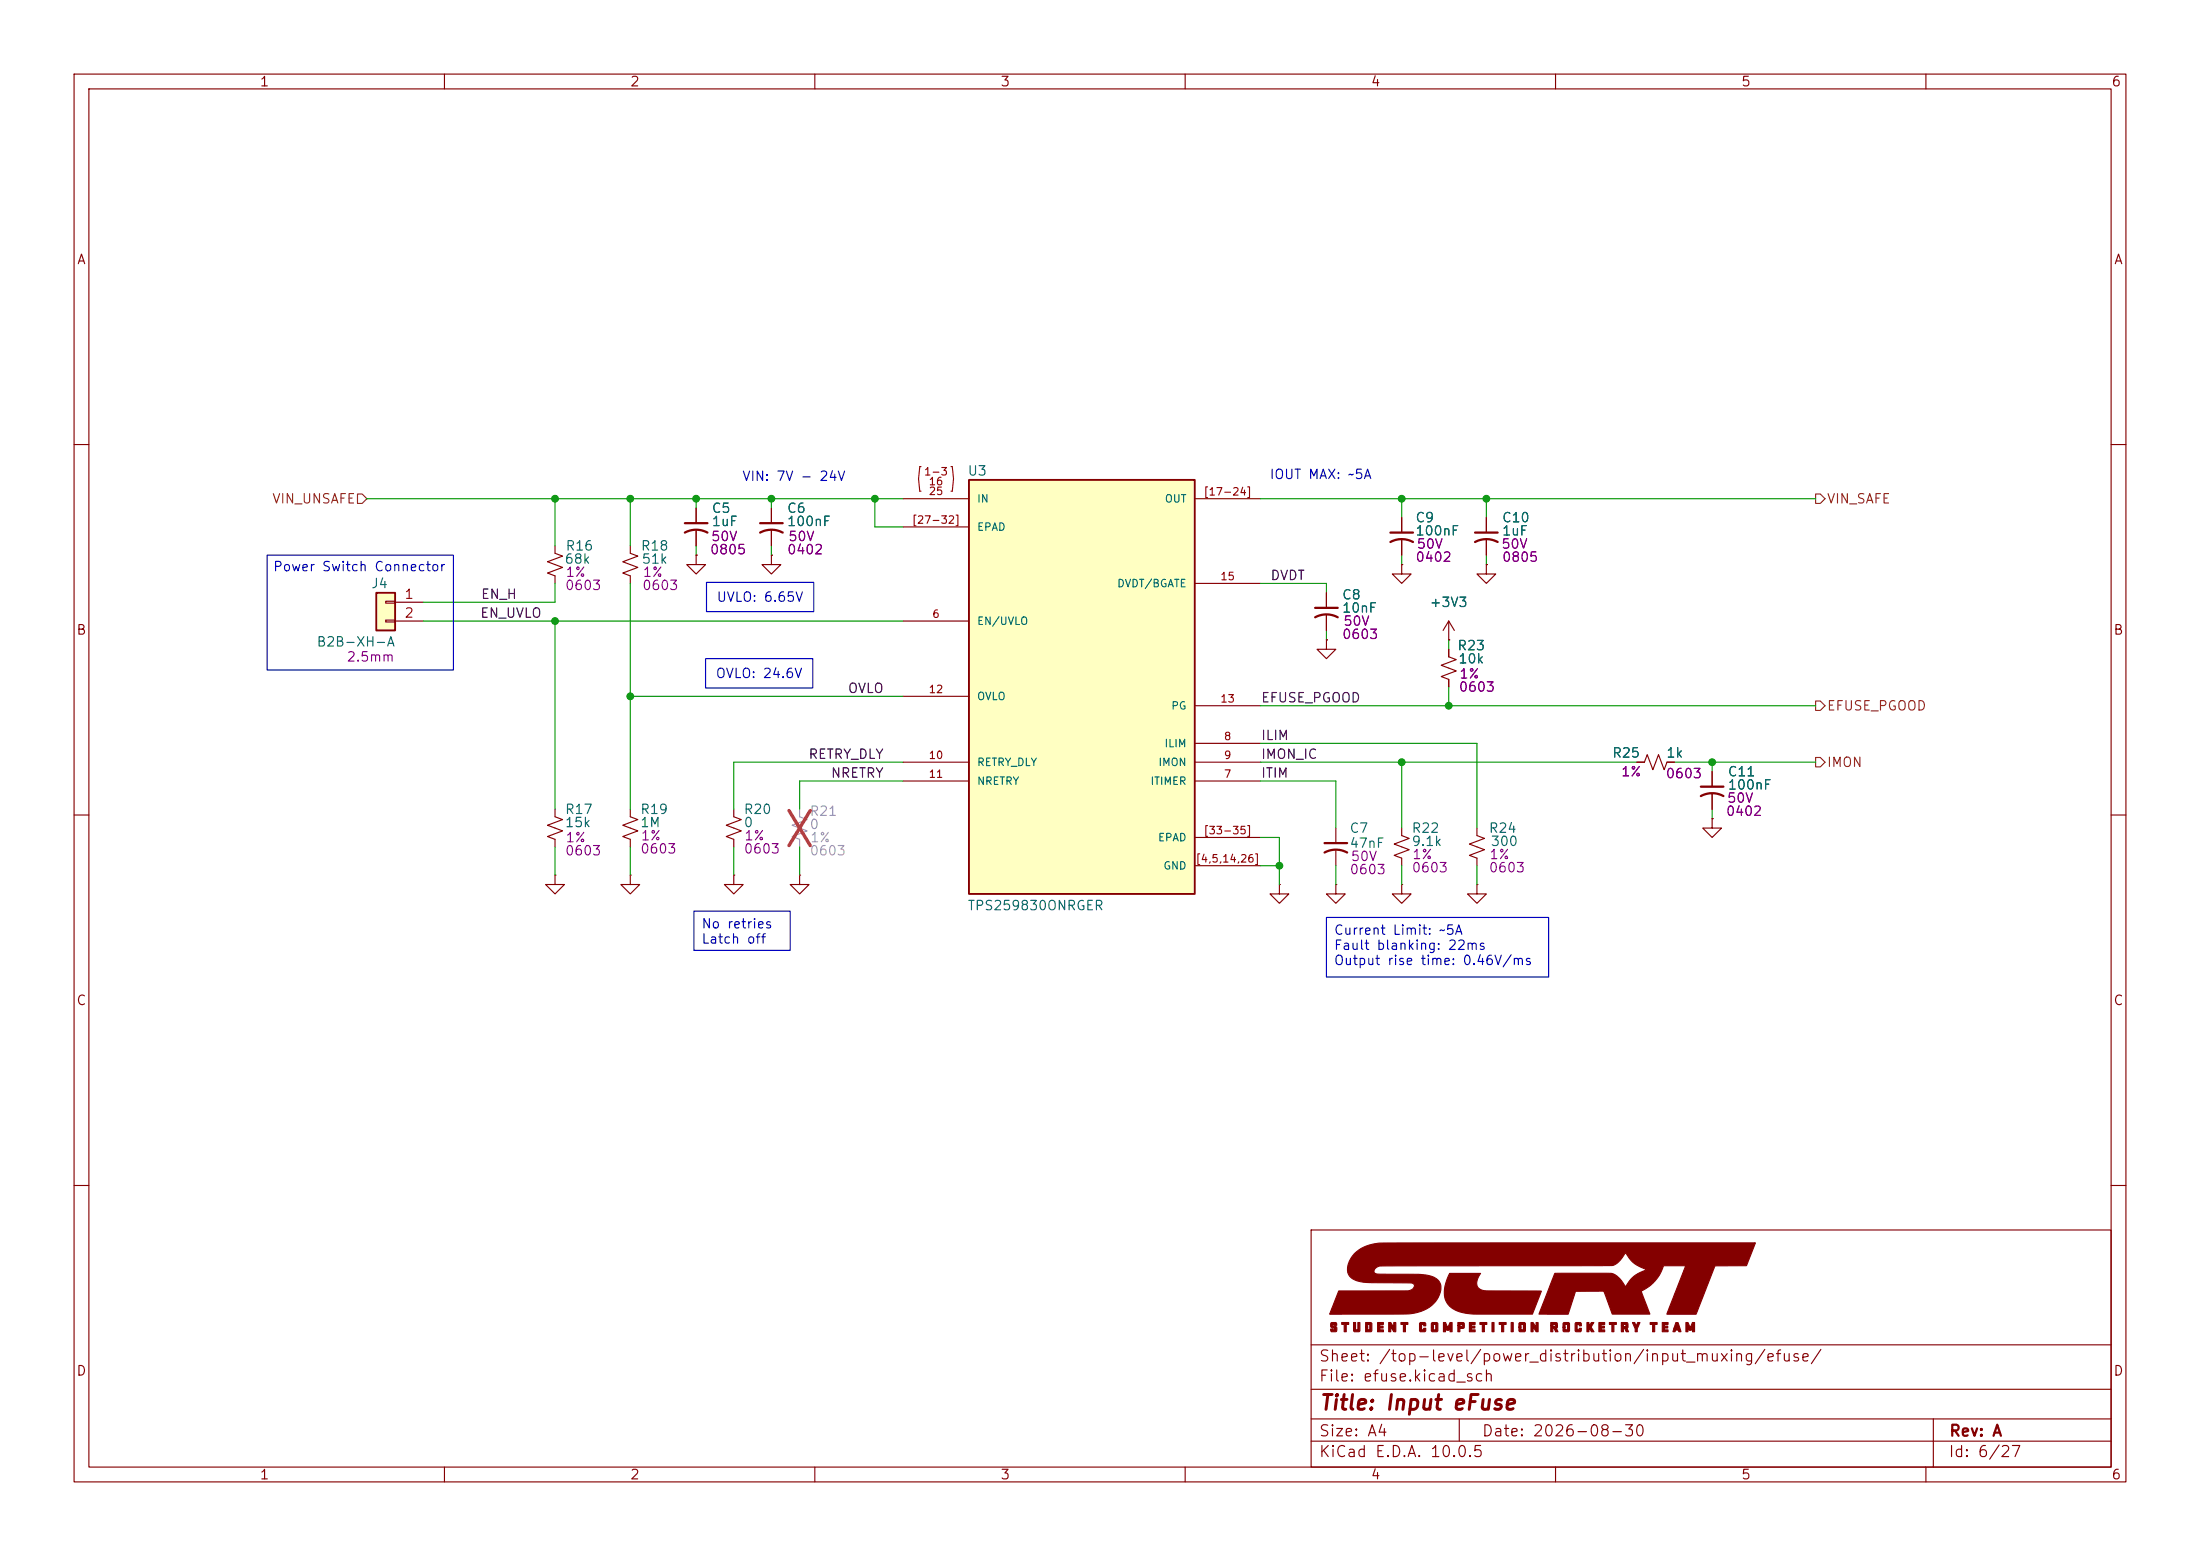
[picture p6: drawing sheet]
<svg xmlns="http://www.w3.org/2000/svg" width="297mm" height="210mm" viewBox="0 0 297 210" stroke-linecap="round" stroke-linejoin="round" font-family="sans-serif">
<g fill="none" stroke="#840000" stroke-width=".15">
<path d="M10 10h277v190h-277zM12 12h273v186h-273zM60 10v2M110 10v2M160 10v2M210 10v2M260 10v2M10 60h2M74.9 73.7v1l1 .4-2 .7 2 .8-2 .7 1 .4v1M85.1 73.7v1l1 .4-2 .7 2 .8-2 .7 1 .4v1M94 68.6v2M94 71.6v2.1"/>
<path d="M104.1 68.6v2M104.1 71.6v2.1M200.7 76.2v1.3h1.2l-1.2 1.2-1.3-1.2h1.3M200.7 76.2h.1M200.7 69.9v2M200.7 72.9v2M285 60h2M179.1 86.4v1.2h1.2l-1.2 1.3-1.3-1.3h1.3M179.1 86.4h.1M179.1 80v2M179.1 83.1v2M10 110h2"/>
<path d="M74.9 118.1v1.3h1.3l-1.3 1.3-1.2-1.3h1.2M74.9 118.1h.1M74.9 109.2v1l1 .4-2 .8 2 .7-2 .8 1 .4v1M85.1 109.2v1l1 .4-2 .8 2 .7-2 .8 1 .4v1M85.1 118.1v1.3h1.3l-1.3 1.3-1.3-1.3h1.3M85.1 118.1h.1M99.1 109.2v1l1 .4-2.1 .8 2.1 .7-2.1 .8 1.1 .4v1M172.7 119.4v1.3h1.3l-1.3 1.2-1.3-1.2h1.3M172.7 119.4h.1M180.3 111.8v2M180.3 114.8v2M189.2 111.8v1l1 .4-2 .7 2 .8-2 .7 1 .4v1"/>
<path d="M189.2 119.4v1.3h1.3l-1.3 1.2-1.2-1.2h1.2M189.2 119.4h.1M221 102.9h1l.4-1 .7 2 .8-2 .8 2 .3-1h1.1M285 110h2M10 160h2M177 166h108v32h-108zM285 160h2M60 198v2M110 198v2M160 198v2M177 194.5h108M177 191.5h108"/>
<path d="M177 187.5h108M177 181.5h108M197 191.5v3M210 198v2M260 198v2M261 191.5v6.5"/>
</g>
<g fill="#840000" stroke="#840000" stroke-width=".15">
<path d="M179.7 178.5h.6l.1 .1 .1 .3-.6-.1v.1l.1 .1a.41 .41 0 0 1 .5 .2 .41 .41 0 0 1-.2 .5h-.5l-.2-.1v-.2l.6 .1v-.2h-.1a.42 .42 0 0 1-.5-.3 .42 .42 0 0 1 .1-.5z"/>
<path d="M181.1 178.5h1v.3h-.4v.9h-.2v-.9h-.4z"/>
<path d="M182.7 178.5h.3v1h.3v-1h.3v1.1l-.1 .1h-.7l-.1-.1z"/>
<path d="M184.4 178.5h.7l.1 .1v1l-.1 .1h-.7v-.6h.2v.4h.3v-.7h-.3v.3h-.2z"/>
<path d="M186 178.5h.8v.3h-.5v.2h.4v.2h-.4v.3h.5v.2h-.8z"/>
<path d="M187.5 178.5h.3l.4 .7v-.7h.2v1.2h-.2l-.4-.6-.1 .6h-.2z"/>
<path d="M189.1 178.5h1v.3h-.4v.9h-.2v-.9h-.4z"/>
<path d="M191.8 178.5h.6l.1 .1v.3h-.3v-.1h-.3v.7h.3v-.2h.3v.3l-.1 .1h-.6l-.2-.1v-1z"/>
<path d="M193.3 178.5h.7l.1 .1v1l-.1 .1h-.7l-.1-.1v-.5h.3v.4h.3v-.7h-.3v.3h-.3v-.5z"/>
<path d="M194.9 178.5h.3l.3 .7 .3-.7h.2v1.2h-.2v-.6l-.2 .4h-.3l-.2-.4v.6h-.2z"/>
<path d="M196.8 178.5h.4a.37 .37 0 0 1 .4 .1 .37 .37 0 0 1 .1 .4l-.1 .3h-.5v.4h-.3v-.8h.3v.1h.3v-.2h-.3v.1h-.3z"/>
<path d="M198.4 178.5h.7v.3h-.5v.2h.5v.2h-.5v.3h.5v.2h-.7z"/>
<path d="M199.8 178.5h.9v.3h-.3v.9h-.3v-.9h-.3z"/>
<path d="M201.4 178.5h.3v1.2h-.3z"/>
<path d="M202.4 178.5h.9v.3h-.3v.9h-.3v-.9h-.3z"/>
<path d="M204 178.5h.3v1.2h-.3z"/>
<path d="M205.2 178.5h.6l.1 .1v1l-.1 .1h-.6l-.1-.1v-.5h.2v.4h.4v-.7h-.4v.3h-.2v-.5z"/>
<path d="M206.7 178.5h.3l.4 .7v-.7h.2v1.2h-.2l-.4-.6v.6h-.3z"/>
<path d="M209.4 178.5h.3a.34 .34 0 0 1 .4 0 .34 .34 0 0 1 .2 .4v.3l-.2 .1 .2 .4h-.3l-.2-.4h-.2v.4h-.2v-.8h.2v.1h.4v-.2h-.4v.1h-.2z"/>
<path d="M211.1 178.5h.7l.1 .1v1l-.1 .1h-.7l-.1-.1v-.5h.3v.4h.3v-.7h-.3v.3h-.3v-.5z"/>
<path d="M212.8 178.5h.6l.1 .1v.3h-.3v-.1h-.3v.7h.3v-.2h.3v.3l-.1 .1h-.6l-.2-.1v-1z"/>
<path d="M214.2 178.5h.3v.5l.3-.5h.4l-.4 .6 .4 .6h-.3l-.4-.5v.5h-.3z"/>
<path d="M215.9 178.5h.7v.3h-.5v.2h.5v.2h-.5v.3h.5v.2h-.7z"/>
<path d="M217.3 178.5h.9v.3h-.3v.9h-.3v-.9h-.3z"/>
<path d="M218.9 178.5h.4a.34 .34 0 0 1 .4 0 .34 .34 0 0 1 .1 .4v.3l-.2 .1 .3 .4h-.4l-.2-.4h-.1v.4h-.3v-.8h.3v.1h.3v-.2h-.3v.1h-.3z"/>
<path d="M220.4 178.5h.3l.2 .5 .2-.5h.3l-.4 .8v.4h-.2v-.4z"/>
<path d="M222.8 178.5h.9v.3h-.3v.9h-.3v-.9h-.3z"/>
<path d="M224.4 178.5h.8v.3h-.5v.2h.4v.2h-.4v.3h.5v.2h-.8z"/>
<path d="M226.2 178.5h.3l.4 1.2a.25 .25 0 0 1-.3-.2h-.4a.22 .22 0 0 1-.1 .2 .22 .22 0 0 1-.2 0l.1-.5h.5l-.1-.3-.1 .3h-.3z"/>
<path d="M227.6 178.5h.3l.3 .7 .3-.7h.3v1.2h-.3v-.6l-.2 .4h-.2l-.2-.4v.6h-.3z"/>
<path d="M182.8 169.2a6.3 6.3 0 0 1 4.6-1.4l49.6-.1-1.2 3.1h-4.3l-2.5 6.6h-4l2.6-6.6h-3a5.6 5.6 0 0 1-3 3.5l1.1 3.1h-5l-1.1-2.9a.24 .24 0 0 0-.1-.2 .24 .24 0 0 0-.3 0h-3.5l-1 3.1h-3.9l2.1-5.5h7.6a3.5 3.5 0 0 1 2 1.8 4.6 4.6 0 0 1 2.7-2.3 4.5 4.5 0 0 1-2.7-2.3h-.1a2.78 2.78 0 0 1-1.7 1.7l-31.3 .1a.88 .88 0 0 0-.9 .8 .93 .93 0 0 0 1 .3h3.2a10.5 10.5 0 0 1 3.9 .4 1.67 1.67 0 0 1 .7 2.4 4.7 4.7 0 0 1-4 2.5l-10.8 .1 1.2-3.2h9.4a.69 .69 0 0 0 .8-.9 2.61 2.61 0 0 0-1.6-.2h-4.4a4.5 4.5 0 0 1-2.6-.8 2.26 2.26 0 0 1 .3-2.8z"/>
<path d="M195.7 171.9h4.2a1.52 1.52 0 0 0-.2 2l.3 .2a28.8 28.8 0 0 0 5.2 .1l2.9 .1-1.2 3.1h-5.8a11.3 11.3 0 0 1-4.6-.6 2.92 2.92 0 0 1-1.2-3.9z"/>
</g>
<path d="M92.5 71.9a3.2 3.2 0 0 1 3 0M92.5 70.6h3M102.6 71.9a3.2 3.2 0 0 1 3.1 0M102.6 70.6h3.1M199.1 73.2a3.2 3.2 0 0 1 3.1 0M199.1 71.9h3.1M177.5 83.3a3.2 3.2 0 0 1 3.1 0M177.5 82h3.1M178.8 115.1a3.2 3.2 0 0 1 3.1 0M178.8 113.8h3.1" fill="none" stroke="#840000" stroke-width=".3"/>
<path d="M107.9 109.2v1l1.1 .4-2.1 .8 2.1 .7-2.1 .8 1 .4v1" fill="none" stroke="#a1a1a1" stroke-width=".15"/>
<path d="M106.5 109.4l2.9 4.7M109.4 109.4l-2.9 4.7" fill="none" stroke="#e12e31" stroke-width=".46"/>
<path d="M130.8 64.8h30.5v55.9h-30.5z" fill="#ffffc2"/>
<path d="M130.8 64.8h30.5v55.9h-30.5z" fill="none" stroke="#840000" stroke-width=".25"/>
<g fill="none" stroke="#840000" stroke-width=".15">
<path d="M121.9 67.3h8.9M121.9 71.1h8.9M161.3 78.7h8.9M161.3 67.3h8.9M121.9 83.8h8.9M121.9 94h8.9M161.3 95.3h8.9M121.9 105.4h8.9M121.9 102.9h8.9M161.3 105.4h8.9M161.3 100.3h8.9M161.3 102.9h8.9"/>
<path d="M161.3 116.8h8.9M161.3 113h8.9"/>
</g>
<path d="M124.3 63h-.1l-.2 1.6 .2 1.7h.1M128.4 63h.2l.1 1.6-.1 1.7h-.2" fill="none" stroke="#a90000" stroke-width=".15"/>
<path d="M50.8 80h2.5v5.1h-2.5z" fill="#ffffc2"/>
<path d="M50.8 80h2.5v5.1h-2.5z" fill="none" stroke="#840000" stroke-width=".25"/>
<g fill="none" stroke="#840000" stroke-width=".15">
<path d="M94 74.9v1.3h1.2l-1.2 1.3-1.3-1.3h1.3M94 74.9h.1M94 68.6v2M94 71.6v2.1M104.1 74.9v1.3h1.3l-1.3 1.3-1.2-1.3h1.2M104.1 74.9h.1M104.1 68.6v2M104.1 71.6v2.1M189.2 76.2v1.3h1.3l-1.3 1.2-1.2-1.2h1.2M189.2 76.2h.1M189.2 69.9v2M189.2 72.9v2"/>
<path d="M200.7 76.2h.1M200.7 69.9v2M200.7 72.9v2M52.1 81.2h1.2v.2h-1.2zM52.1 83.7h1.2v.2h-1.2zM53.3 81.3h3.8M53.3 83.8h3.8M179.1 86.4h.1M179.1 80v2M179.1 83.1v2M195.6 86.4h.1M195.6 87.6v1l1 .4-2 .8 2 .8-2 .7 1 .4v1"/>
<path d="M195.6 83.8l-.8 1.3M195.6 83.8l.7 1.3M195.6 83.8v2.6M99.1 118.1v1.3h1.2l-1.2 1.3-1.3-1.3h1.3M99.1 118.1h.1M107.9 118.1v1.3h1.3l-1.3 1.3-1.2-1.3h1.2M107.9 118.1h.1M180.3 119.4v1.3h1.3l-1.3 1.2-1.2-1.2h1.2M180.3 119.4h.1M199.4 119.4v1.3h1.3l-1.3 1.2-1.3-1.2h1.3M199.4 119.4h.1M199.4 111.8v1l1 .4-2 .7 2 .8-2 .7 1 .4v1"/>
<path d="M221 102.9h1M225 102.9h1.1M231.1 110.5v1.3h1.3l-1.3 1.2-1.2-1.2h1.2M231.1 110.5h.1M231.1 104.1v2.1M231.1 107.2v2"/>
</g>
<path d="M187.7 73.2a3.2 3.2 0 0 1 3.1 0M187.7 71.9h3.1M229.6 107.4a3.2 3.2 0 0 1 3.1 0M229.6 106.2h3.1" fill="none" stroke="#840000" stroke-width=".3"/>
<path d="M48.3 66.7h.6l.6 .6-.6 .6h-.6zM245.1 66.7h.6l.7 .6-.7 .6h-.6zM245.1 94.6h.6l.7 .7-.7 .6h-.6zM245.1 102.2h.6l.7 .7-.7 .6h-.6z" fill="none" stroke="#725600" stroke-width=".15"/>
<g fill="none" stroke="#009600" stroke-width=".15">
<path d="M49.5 67.3h72.4M74.9 67.3v6.4M74.9 78.7v2.6h-17.8M85.1 67.3v6.4M85.1 78.7v30.5M94 67.3v1.3M94 73.7v1.2M104.1 67.3v1.3M104.1 73.7v1.2M118.1 67.3v3.8h3.8M170.2 78.7h8.9v1.3M170.2 67.3h74.9"/>
<path d="M189.2 67.3v2.6M189.2 74.9v1.3M200.7 67.3v2.6M200.7 74.9v1.3M57.1 83.8h64.8M74.9 83.8v25.4M85.1 94h36.8M170.2 95.3h74.9M179.1 85.1v1.3M195.6 86.4v1.2M195.6 92.7v2.6M74.9 114.3v3.8"/>
<path d="M85.1 114.3v3.8M99.1 114.3v3.8M107.9 114.3v3.8M121.9 102.9h-22.8v6.3M121.9 105.4h-14v3.8M170.2 100.3h29.2v11.5M170.2 105.4h10.1v6.4M170.2 102.9h50.8M170.2 113h2.5v6.4M170.2 116.8h2.5M180.3 116.8v2.6M189.2 102.9v8.9"/>
<path d="M189.2 116.8v2.6M199.4 116.8v2.6M226.1 102.9h19M231.1 102.9v1.2M231.1 109.2v1.3"/>
</g>
<path d="M36.1 74.9h25.1v15.5h-25.1zM95.4 78.6h14.5v4h-14.5zM95.2 88.9h14.5v3.9h-14.5zM93.7 123h13v5.3h-13zM179.1 123.8h30v8.1h-30z" fill="none" stroke="#0000c2" stroke-width=".15"/>
<g fill="#009600" stroke="#009600" stroke-width=".14">
<circle cx="118.1" cy="67.3" r=".46"/>
<circle cx="104.1" cy="67.3" r=".46"/>
<circle cx="172.7" cy="116.8" r=".46"/>
<circle cx="195.6" cy="95.3" r=".46"/>
<circle cx="189.2" cy="102.9" r=".46"/>
<circle cx="231.1" cy="102.9" r=".46"/>
<circle cx="200.7" cy="67.3" r=".46"/>
<circle cx="189.2" cy="67.3" r=".46"/>
<circle cx="94" cy="67.3" r=".46"/>
<circle cx="85.1" cy="67.3" r=".46"/>
<circle cx="74.9" cy="67.3" r=".46"/>
<circle cx="74.9" cy="83.8" r=".46"/>
<circle cx="85.1" cy="94" r=".46"/>
</g>
<text font-size="2" fill="#840000" x="178" y="190.8">Title: Input eFuse</text>
<g font-size="1.5" fill="#840000">
<text x="178" y="184.1">Sheet: /top-level/power_distribution/input_muxing/efuse/</text>
<text x="178" y="186.8">File: efuse.kicad_sch</text>
<text x="178" y="197">KiCad E.D.A. 10.0.5</text>
<text x="178" y="194.2">Size: A4</text>
<text x="200" y="194.2">Date: 2026-08-30</text>
<text x="263" y="197">Id: 6/27</text>
<text x="263" y="194.2">Rev: A</text>
</g>
<g font-size="1.3" fill="#840000">
<text x="35" y="12">1</text>
<text x="85" y="12">2</text>
<text x="135" y="12">3</text>
<text x="185" y="12">4</text>
<text x="235" y="12">5</text>
<text x="285" y="12">6</text>
<text x="10.3" y="36">A</text>
<text x="285.3" y="36">A</text>
<text x="10.2" y="86">B</text>
<text x="285.2" y="86">B</text>
<text x="10.2" y="136">C</text>
<text x="285.2" y="136">C</text>
<text x="10.2" y="186">D</text>
<text x="285.2" y="186">D</text>
<text x="35" y="200">1</text>
<text x="85" y="200">2</text>
<text x="135" y="200">3</text>
<text x="185" y="200">4</text>
<text x="235" y="200">5</text>
<text x="285" y="200">6</text>
</g>
<g font-size="1.3" fill="#0000c2">
<text x="100.1" y="65.2">VIN: 7V - 24V</text>
<text x="171.3" y="65">IOUT MAX: ~5A</text>
<text x="36.8" y="77.4">Power Switch Connector</text>
<text x="96.7" y="81.5">UVLO: 6.65V</text>
<text x="96.5" y="91.8">OVLO: 24.6V</text>
<text x="94.6" y="125.6">No retries</text>
<text x="94.6" y="127.7">Latch off</text>
<text x="180" y="126.5">Current Limit: ~5A</text>
<text x="180" y="128.5">Fault blanking: 22ms</text>
<text x="180" y="130.6">Output rise time: 0.46V/ms</text>
</g>
<g font-size="1.3" fill="#006464">
<text x="130.5" y="64.5">U3</text>
<text x="96" y="69.5">C5</text>
<text x="96" y="71.3">1uF</text>
<text x="106.2" y="69.5">C6</text>
<text x="106.2" y="71.3">100nF</text>
<text x="191" y="70.8">C9</text>
<text x="202.7" y="70.8">C10</text>
<text x="76.1" y="76.4">68k</text>
<text x="76.3" y="74.6">R16</text>
<text x="86.4" y="74.6">R18</text>
<text x="86.5" y="76.4">51k</text>
<text x="191" y="72.6">100nF</text>
<text x="202.7" y="72.6">1uF</text>
<text x="50" y="79.7">J4</text>
<text x="181.1" y="81.2">C8</text>
<text x="181.1" y="83">10nF</text>
<text x="192.9" y="82.2">+3V3</text>
<text x="42.7" y="87.6">B2B-XH-A</text>
<text x="196.7" y="88.1">R23</text>
<text x="196.8" y="89.9">10k</text>
<text x="217.6" y="102.6">R25</text>
<text x="224.9" y="102.6">1k</text>
<text x="233.2" y="105.1">C11</text>
<text x="233.2" y="106.9">100nF</text>
<text x="76.2" y="110.2">R17</text>
<text x="76.2" y="112">15k</text>
<text x="86.3" y="110.2">R19</text>
<text x="86.3" y="112">1M</text>
<text x="100.3" y="110.2">R20</text>
<text x="100.3" y="112">0</text>
<text x="182.1" y="112.7">C7</text>
<text x="190.5" y="112.7">R22</text>
<text x="200.9" y="112.7">R24</text>
<text x="182.1" y="114.8">47nF</text>
<text x="190.5" y="114.5">9.1k</text>
<text x="201.2" y="114.5">300</text>
<text x="130.5" y="123.2">TPS259830ONRGER</text>
</g>
<g font-size="1.3" fill="#725600">
<text x="36.7" y="68.3">VIN_UNSAFE</text>
<text x="246.5" y="68.3">VIN_SAFE</text>
<text x="246.5" y="96.2">EFUSE_PGOOD</text>
<text x="246.5" y="103.8">IMON</text>
</g>
<g font-size="1.3" fill="#840084">
<text x="95.8" y="75.1">0805</text>
<text x="95.9" y="73.4">50V</text>
<text x="106.2" y="75.1">0402</text>
<text x="106.3" y="73.4">50V</text>
<text x="191" y="76.1">0402</text>
<text x="191.2" y="74.4">50V</text>
<text x="202.6" y="74.4">50V</text>
<text x="202.7" y="76.1">0805</text>
<text x="76.2" y="80">0603</text>
<text x="76.3" y="78.2">1%</text>
<text x="86.6" y="80">0603</text>
<text x="86.7" y="78.2">1%</text>
<text x="46.7" y="89.6">2.5mm</text>
<text x="181.1" y="86.6">0603</text>
<text x="181.3" y="84.8">50V</text>
<text x="196.8" y="93.7">0603</text>
<text x="196.9" y="91.9">1%</text>
<text x="218.8" y="105.1">1%</text>
<text x="224.8" y="105.4">0603</text>
<text x="76.3" y="114">1%</text>
<text x="86.4" y="113.7">1%</text>
<text x="100.4" y="113.7">1%</text>
<text x="232.9" y="110.4">0402</text>
<text x="233.1" y="108.7">50V</text>
<text x="76.2" y="115.8">0603</text>
<text x="86.4" y="115.5">0603</text>
<text x="100.3" y="115.5">0603</text>
<text x="182.1" y="118.3">0603</text>
<text x="182.3" y="116.5">50V</text>
<text x="190.5" y="118.1">0603</text>
<text x="190.6" y="116.3">1%</text>
<text x="200.9" y="118.1">0603</text>
<text x="201" y="116.3">1%</text>
</g>
<g font-size="1.3" fill="#a90000">
<text x="54.5" y="81.1">1</text>
<text x="54.5" y="83.7">2</text>
</g>
<g font-size="1.3" fill="#0f0f0f">
<text x="64.7" y="83.7">EN_UVLO</text>
<text x="64.8" y="81.2">EN_H</text>
<text x="171.4" y="78.6">DVDT</text>
<text x="114.4" y="93.9">OVLO</text>
<text x="170.2" y="95.1">EFUSE_PGOOD</text>
<text x="170.2" y="100.2">ILIM</text>
<text x="109.1" y="102.7">RETRY_DLY</text>
<text x="112.1" y="105.3">NRETRY</text>
<text x="170.2" y="102.7">IMON_IC</text>
<text x="170.2" y="105.3">ITIM</text>
</g>
<g font-size="1.3" fill="#989898">
<text x="109.2" y="110.4">R21</text>
<text x="109.2" y="112.2">0</text>
</g>
<g font-size="1.3" fill="#a1a1a1">
<text x="109.3" y="114">1%</text>
<text x="109.2" y="115.8">0603</text>
</g>
<g font-size="1" fill="#a90000">
<text x="124.7" y="64.4">1-3</text>
<text x="125.3" y="65.7">16</text>
<text x="123" y="70.9">[27-32]</text>
<text x="125.3" y="67.1">25</text>
<text x="162.4" y="67.1">[17-24]</text>
<text x="125.8" y="83.6">6</text>
<text x="164.7" y="78.6">15</text>
<text x="125.3" y="93.8">12</text>
<text x="164.7" y="95.1">13</text>
<text x="165.1" y="100.1">8</text>
<text x="125.3" y="102.7">10</text>
<text x="125.3" y="105.2">11</text>
<text x="165.1" y="105.2">7</text>
<text x="165.1" y="102.7">9</text>
<text x="162.4" y="112.8">[33-35]</text>
<text x="161.3" y="116.7">[4,5,14,26]</text>
</g>
<g font-size="1" fill="#006464">
<text x="131.8" y="68.1">IN</text>
<text x="131.8" y="71.9">EPAD</text>
<text x="157.2" y="68.1">OUT</text>
<text x="150.7" y="79.5">DVDT/BGATE</text>
<text x="131.8" y="84.6">EN/UVLO</text>
<text x="131.8" y="94.7">OVLO</text>
<text x="157.1" y="101.1">ILIM</text>
<text x="158" y="96">PG</text>
<text x="131.8" y="103.6">RETRY_DLY</text>
<text x="131.8" y="106.2">NRETRY</text>
<text x="155.2" y="106.2">ITIMER</text>
<text x="156.3" y="103.6">IMON</text>
<text x="156.3" y="113.8">EPAD</text>
<text x="157" y="117.6">GND</text>
</g>
</svg>
